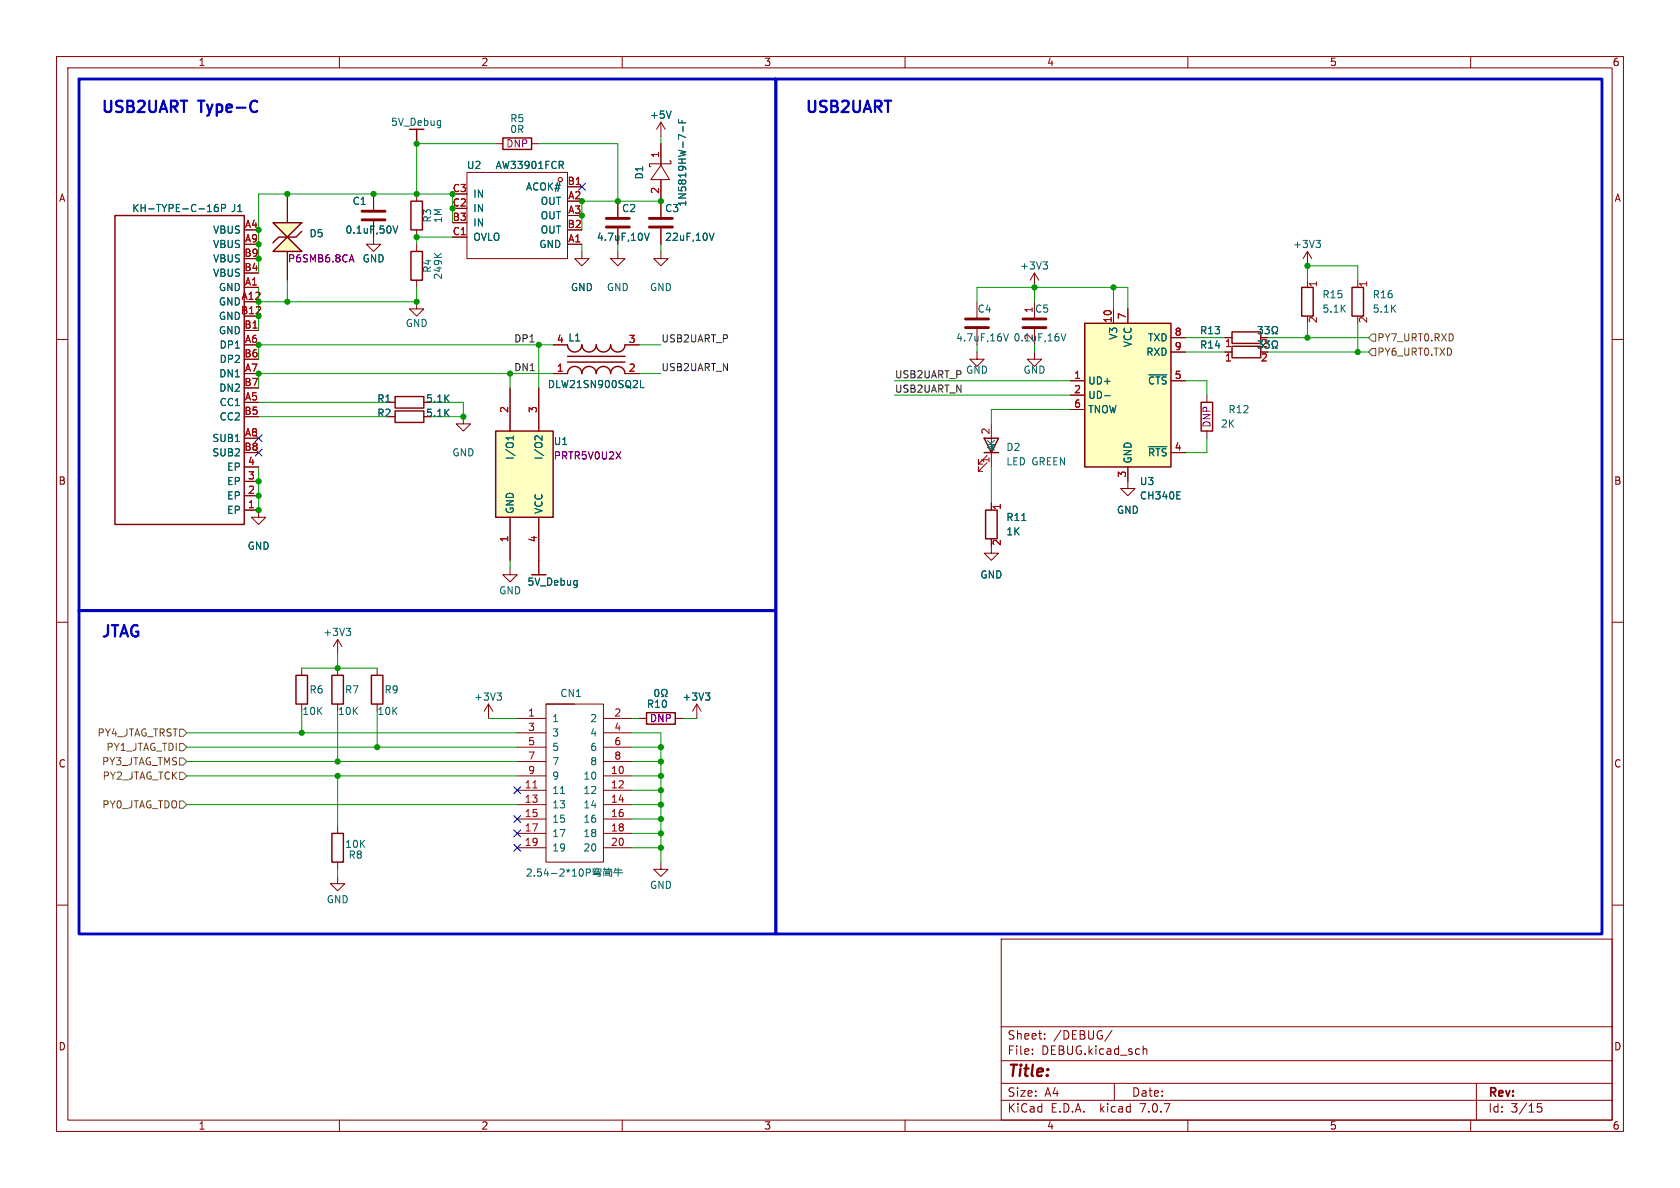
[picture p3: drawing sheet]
<svg xmlns="http://www.w3.org/2000/svg" width="297mm" height="210mm" viewBox="0 0 297 210" stroke-linecap="round" stroke-linejoin="round" font-family="sans-serif">
<g fill="none" stroke="#840000" stroke-width=".18">
<path d="M10 10h277v190h-277zM12 12h273v186h-273zM60 10v2M110 10v2M160 10v2M210 10v2M260 10v2M66 39.1v4.1h1.3l-1.3 1.3-1.2-1.3h1.2M66 34.3v2.8M73.7 34.3v1.3M82.5 30.5h17.8v15.2h-17.8zM87.6 25.4h1.3"/>
<path d="M94 25.4h1.2M100.3 33h2.6M109.2 35.6v2.8M116.8 29.2l1.6 2.6h-3.3zM116.8 21.6l-.7 1.3M116.8 21.6v2.5M116.8 25.4v3.8M116.8 31.8v6.6M116.8 21.6l.8 1.3M118.4 28.4h.2v.6h-3.8v.5h.3M10 60h2M43.2 50.8h2.5"/>
<path d="M43.2 58.4h2.5M73.7 53.3v1.3h1.2l-1.2 1.3-1.3-1.3h1.3M73.7 40.6v1.3M73.7 43.2v1.3M73.7 49.5v1.3M80 41.9h2.5M100.3 43.2h2.6M102.9 44.5v1.2h1.2l-1.2 1.3-1.3-1.3h1.3M109.2 44.5v1.2h1.3l-1.3 1.3-1.3-1.3h1.3M109.2 40.4v2.8M116.8 44.5v1.2h1.3l-1.3 1.3-1.2-1.3h1.2M116.8 40.4v2.8"/>
<path d="M196.8 54.6v2.6M199.4 54.6v2.6M207 59.7h2.5M216.5 59.7h1.3M222.9 59.7h1.3M231.1 44.5l-.7 1.2M231.1 44.5v2.5M231.1 49.5v1.3M231.1 55.9v1.3M231.1 44.5l.8 1.2M240 49.5v1.3M240 55.9v1.3"/>
<path d="M285 60h2M97.8 66h2.5M110.5 66h2.5M110.5 61h2.5M189.2 67.3h2.6M189.2 69.9h2.6M189.2 72.4h2.6M207 67.3h2.5M207 62.2h2.5M213.4 69.9v1.2M213.4 76.2v1.3M216.5 62.2h1.3"/>
<path d="M43.2 90.2h2.5v1.2h1.3l-1.3 1.3-1.3-1.3h1.3M43.2 87.6h2.5M43.2 85.1h2.5M43.2 82.6h2.5M199.4 82.6v2.5M207 80h2.5M10 110h2M53.3 118.1v1.3M59.7 113v2.6M59.7 118.1v1.3M59.7 113l-.8 1.3M59.7 113l.8 1.3"/>
<path d="M66.7 118.1v1.3M285 110h2M53.3 124.5v1.2M59.7 124.5v1.2M66.7 124.5v1.2M86.4 124.5l-.8 1.2M86.4 124.5v2.5M86.4 124.5l.7 1.2M91.4 127h5.1M91.4 137.2h5.1M91.4 139.7h5.1M91.4 129.5h5.1"/>
<path d="M91.4 132.1h5.1M91.4 134.6h5.1M96.5 124.5h10.2v27.9h-10.2zM96.5 124.5h5.1M106.7 127h5.1M106.7 137.2h5.1M106.7 139.7h5.1M106.7 129.5h5.1M106.7 132.1h5.1M106.7 134.6h5.1M113 127h1.3M119.4 127h1.2"/>
<path d="M123.2 124.5l-.8 1.2M123.2 124.5v2.5M123.2 124.5l.8 1.2M10 160h2M59.7 154.9v1.3h1.3l-1.3 1.3-1.3-1.3h1.3M59.7 146.1v1.2M59.7 152.4v1.3M91.4 142.2h5.1M91.4 144.8h5.1M91.4 147.3h5.1M91.4 149.9h5.1M106.7 142.2h5.1"/>
<path d="M106.7 144.8h5.1M106.7 147.3h5.1M106.7 149.9h5.1M116.8 152.4v1.3h1.3l-1.3 1.2-1.2-1.2h1.2M285 160h2M177 166h108v32h-108zM60 198v2M110 198v2M160 198v2M177 194.5h108M177 191.5h108M177 187.5h108"/>
<path d="M177 181.5h108M182.5 186.3v.1M182.5 185.5v.1M184.7 183.6v.1M184.7 182.8v.1M196.6 182.1l-1.3 2M197 191.5v3M202.1 184.9v1.5M202.1 185.5l.2-.1 .4 .1v.9M210 198v2M260 198v2M261 191.5v6.5"/>
<path d="M272.5 195.1h-.7l-.1 .7 .3-.1h.5l.1 .3-.1 .5-.2 .1-.6-.1"/>
<circle cx="99.1" cy="31.8" r=".38"/>
</g>
<g fill="none" stroke="#840000" stroke-width=".25">
<path d="M20.3 38.1h22.9v54.6h-22.9zM72.6 35.6h2.1v5h-2.1zM73.7 22.9v2.5M88.9 24.4h5.1v2h-5.1zM72.6 44.5h2.1v5h-2.1zM191.8 57.2h15.2v25.4h-15.2zM217.8 58.7h5.1v2h-5.1zM230.1 50.8h2.1v5.1h-2.1zM239 50.8h2v5.1h-2zM100.3 61a1.27 1.27 0 0 0 1.3 1.2 1.27 1.27 0 0 0 1.3-1.2 1.27 1.27 0 0 0 1.2 1.2 1.27 1.27 0 0 0 1.3-1.2 1.27 1.27 0 0 0 1.3 1.2 1.27 1.27 0 0 0 1.2-1.2 1.27 1.27 0 0 0 1.3 1.2 1.27 1.27 0 0 0 1.3-1.2M100.3 66a1.27 1.27 0 0 1 1.3-1.2 1.27 1.27 0 0 1 1.3 1.2 1.27 1.27 0 0 1 1.2-1.2 1.27 1.27 0 0 1 1.3 1.2 1.27 1.27 0 0 1 1.3-1.2 1.27 1.27 0 0 1 1.2 1.2 1.27 1.27 0 0 1 1.3-1.2 1.27 1.27 0 0 1 1.3 1.2M100.3 64h10.2"/>
<path d="M100.3 63h10.2M212.3 71.1h2.1v5.1h-2.1zM217.8 61.2h5.1v2h-5.1zM52.3 119.4h2.1v5.1h-2.1zM58.7 119.4h2v5.1h-2zM65.7 119.4h2v5.1h-2zM114.3 126h5.1v2h-5.1zM58.7 147.3h2v5.1h-2z"/>
</g>
<path d="M64 38.9h4.1M64 37.3h4.1M107.2 38.6h4.1M114.8 38.6h4.1M107.2 40.1h4.1M114.8 40.1h4.1" fill="none" stroke="#840000" stroke-width=".51"/>
<g fill="none" stroke="#006464" stroke-width=".18">
<path d="M118.7 19.6l-.5 1.3M36.7 37.4h.7M38.5 36.1l-.4 .1a.86 .86 0 0 0 0 1.2l.5-.1v-.4l-.2-.3-.4 .1-.1 .2M39.2 36.8l.6-.1 .1-.1-.1-.3-.6-.2v1.3M69.5 39.9l.4 1.3 .4-1.3M99.2 29.2l.4 .6M99.4 28.5l.2 .3-.1 .3-.1 .1M120 21.1v.6h1.2M120.6 21.3v.4M120.7 22.3v1M76.8 44.8l.7 .7M78 44.8l-.7 .5"/>
<path d="M113.9 41.2l.5 1.3 .4-1.3M125.4 41.2l.4 1.3 .4-1.3M222.4 57.7h.8l-.4 .5 .3 .1v.6l-.2 .1-.5-.1M223.6 57.7h.8l-.4 .5 .3 .1v.6l-.1 .1-.6-.1M224.9 59h.3v-.2a.54 .54 0 0 1-.3-.8 .54 .54 0 0 1 .8-.2 .58 .58 0 0 1-.2 1v.2h.3M232.7 42.5h.7l-.4 .5M233.2 43l.2 .2v.3l-.2 .3M113.2 67.3v1.2h.6M195.3 69.9h.9M203.1 79h3.2M203.1 66.3h3.2M223.6 60.3h.8l-.4 .5"/>
<path d="M224.3 60.8l.1 .2-.1 .5M224.9 61.5h.3v-.2a.54 .54 0 0 1-.3-.7 .54 .54 0 0 1 .8-.3 .58 .58 0 0 1-.2 1v.2h.3M208.1 88.2h.6M208.1 86.9h.6M61.2 111.1h.8l-.4 .5M61.7 111.6l.3 .2v.3l-.3 .2M87.9 122.5h.8l-.5 .5M88.4 123l.3 .2v.3l-.3 .3M115.9 122l.2-.1a.68 .68 0 0 1 .4 .6 .68 .68 0 0 1-.4 .6l-.2-.1-.1-.3zM117 123.1h.3v-.2a.54 .54 0 0 1-.3-.7 .54 .54 0 0 1 .7-.3 .58 .58 0 0 1-.1 1v.2h.3M124.7 122.5h.8l-.4 .5M125.2 123l.3 .2v.3l-.3 .3"/>
<path d="M93.2 153.7l.5-.1 .2 .4-.8 .9h.8M94.5 154.8v.1M95.7 153.6h-.6l-.1 .6 .2-.1 .4 .1 .1 .1v.5l-.2 .1-.5-.1M96.5 153.6l-.3 .9h.8M96.8 154v.9M97.5 154.4h1M99 153.7l.5-.1 .2 .4-.8 .9h.8M99.1 140.3h.7M100.1 153.8l.4 .1M100.5 153.6v.3M100.5 153.9l-.2 .3M100.5 153.9l.1 .3"/>
<path d="M100.8 153.8l-.3 .1M101.2 154.9h.7M101.2 154l.3-.4v1.3M102.6 153.7l.1-.1a.68 .68 0 0 1 .4 .6 .68 .68 0 0 1-.4 .7 .84 .84 0 0 1-.1-1.2zM103.7 154.3l.6-.1 .1-.2-.1-.3-.6-.1v1.3M104.7 153.6h1.6M105 154.3l-.1 .3h1.3l-.1 .3h-.4M105 153.7l-.2 .3M105 154.2h1.1v.2h-1.1M105.3 153.6v.3l-.5 .3M105.5 153.4v.2M105.8 153.6v.4h-.3"/>
<path d="M106.1 153.8l.2 .2M106.7 154v.9M106.8 153.7h.6M106.9 153.9l.1 .1M106.9 153.4l-.2 .3M107 153.6l.1 .2M107.1 154.4h.7M107.1 154.2h.7v.5h-.7zM107.2 154h.9v.9h-.3M107.5 153.7h.7M107.6 153.4l-.1 .3M107.8 153.6l.1 .2"/>
<path d="M108.5 154.3h1.6M108.7 153.8h1.2M108.9 153.5l-.3 .5M109.3 153.4v1.5"/>
</g>
<path d="M191.8 57.2h15.2v25.4h-15.2z" fill="#ffffc2" stroke="#ffffc2" stroke-width=".18"/>
<path d="M94.2 139.3h.7" fill="none" stroke="#a90000" stroke-width=".18"/>
<g fill="#ffffc2">
<path d="M50.8 41.9l2.5 2.6h-5z"/>
<path d="M48.3 39.4h5l-2.5 2.5z"/>
</g>
<path d="M48.3 39.4h5l-2.5 2.5zM50.8 41.9l2.5 2.6h-5zM53.3 40.9l-1 1h-3l-1 1M69.8 72.6h5.1v2.1h-5.1zM69.8 70.1h5.1v2h-5.1zM87.6 76.2h10.2v15.2h-10.2zM174 77.5h2.5l-1.2 2.5zM95.2 99.1v2.5M174 80h2.5M174.2 90.2h2.1v5.1h-2.1zM94 101.6h2.5" fill="none" stroke="#840000" stroke-width=".25"/>
<g fill="none" stroke="#840000" stroke-width=".18">
<path d="M50.8 34.3v5.1M66 34.3v2.8M66 39.1v2.8M100.3 33h2.6M109.2 35.6v2.8M116.8 25.4v3.8M116.8 31.8v6.6M43.2 50.8h2.5M43.2 58.4h2.5M50.8 44.5v5M80 41.9h2.5M100.3 43.2h2.6"/>
<path d="M109.2 40.4v2.8M116.8 40.4v2.8M172.7 53.3v2.8M172.7 58.2v2.8M182.9 48.3v2.5M182.9 53.3v2.8M182.9 58.2v2.8M182.9 48.3l-.8 1.2M182.9 48.3l.7 1.2M196.8 54.6v2.6M199.4 54.6v2.6M207 59.7h2.5"/>
<path d="M216.5 59.7h1.3M222.9 59.7h1.3M68.6 73.7h1.2M68.6 71.1h1.2M81.9 73.7v1.2h1.3l-1.3 1.3-1.3-1.3h1.3M90.2 68.6v7.6M95.2 68.6v7.6M97.8 66h2.5M110.5 66h2.5M110.5 61h2.5M172.7 62.2v1.3h1.3l-1.3 1.3-1.3-1.3h1.3M175.3 74.9v2.6"/>
<path d="M182.9 62.2v1.3h1.2l-1.2 1.3-1.3-1.3h1.3M189.2 67.3h2.6M189.2 69.9h2.6M189.2 72.4h2.6M207 67.3h2.5M207 62.2h2.5M216.5 62.2h1.3M43.2 90.2h2.5M43.2 87.6h2.5M43.2 85.1h2.5M43.2 82.6h2.5M90.2 91.4v7.7"/>
<path d="M95.2 91.4v7.7M174.5 81.8l-1.5 1.5v-.7v.7h.7M174.5 80.5l-1.5 1.5v-.7v.7h.7M175.3 95.3v2.5h1.2l-1.2 1.3-1.3-1.3h1.3M175.3 80v2.6M175.3 88.9v1.3M199.4 82.6v3.8h1.3l-1.3 1.2-1.3-1.2h1.3M207 80h2.5M90.2 100.3v1.3h1.2l-1.2 1.3-1.3-1.3h1.3M113 127h1.3M119.4 127h1.2"/>
</g>
<path d="M61.9 45.9h.6M62.2 45l.4 1.3" fill="none" stroke="#840084" stroke-width=".18"/>
<path d="M87.6 76.2h10.2v15.2h-10.2z" fill="#ffffc2" stroke="#ffffc2" stroke-width=".18"/>
<g fill="none" stroke="#006464" stroke-width=".18">
<path d="M118.7 19.6l-.5 1.3M36.7 37.4h.7M38.5 36.1l-.4 .1a.86 .86 0 0 0 0 1.2l.5-.1v-.4l-.2-.3-.4 .1-.1 .2M39.2 36.8l.6-.1 .1-.1-.1-.3-.6-.2v1.3M69.5 39.9l.4 1.3 .4-1.3M99.2 29.2l.4 .6M99.4 28.5l.2 .3-.1 .3-.1 .1M120 21.1v.6h1.2M120.6 21.3v.4M120.7 22.3v1M113.9 41.2l.5 1.3 .4-1.3M125.4 41.2l.4 1.3 .4-1.3"/>
<path d="M177.4 59l.5 1.3 .4-1.3M184.4 46.3h.8l-.4 .5M184.9 46.8l.3 .2v.3l-.3 .3M187.6 59l.4 1.3 .4-1.3M222.4 57.7h.8l-.4 .5 .3 .1v.6l-.2 .1-.5-.1M223.6 57.7h.8l-.4 .5 .3 .1v.6l-.1 .1-.6-.1M224.9 59h.3v-.2a.54 .54 0 0 1-.3-.8 .54 .54 0 0 1 .8-.2 .58 .58 0 0 1-.2 1v.2h.3M90.7 77v.8M90.7 77.4h-1.2l.3 .4M95.8 77v.8l-.9-.8-.3 .2v.4M113.2 67.3v1.2h.6M195.3 69.9h.9"/>
<path d="M203.1 79h3.2M203.1 66.3h3.2M223.6 60.3h.8l-.4 .5M224.3 60.8l.1 .2-.1 .5M224.9 61.5h.3v-.2a.54 .54 0 0 1-.3-.7 .54 .54 0 0 1 .8-.3 .58 .58 0 0 1-.2 1v.2h.3M180.6 92h.8M208.1 88.2h.6M208.1 86.9h.6M115.9 122l.2-.1a.68 .68 0 0 1 .4 .6 .68 .68 0 0 1-.4 .6l-.2-.1-.1-.3zM117 123.1h.3v-.2a.54 .54 0 0 1-.3-.7 .54 .54 0 0 1 .7-.3 .58 .58 0 0 1-.1 1v.2h.3M124.7 122.5h.8l-.4 .5M125.2 123l.3 .2v.3l-.3 .3"/>
</g>
<path d="M170.7 57.9h4.1M170.7 56.4h4.1M180.8 57.9h4.1M180.8 56.4h4.1" fill="none" stroke="#840000" stroke-width=".51"/>
<path d="M242.6 59.1h.6v1.2h-.6l-.7-.6zM242.6 61.6h.6v1.3h-.6l-.7-.7zM31.7 128.9h.7l.6 .6-.6 .7h-.7zM31.7 136.5h.7l.6 .7-.6 .6h-.7zM31.7 134h.7l.6 .6-.6 .7h-.7zM31.7 131.4h.7l.6 .7-.6 .6h-.7zM31.7 141.6h.7l.6 .6-.6 .7h-.7z" fill="none" stroke="#725600" stroke-width=".18"/>
<path d="M14 14h123.2v94h-123.2zM137.2 14h146v151.1h-146zM14 108h123.2v57.1h-123.2z" fill="none" stroke="#0000c2" stroke-width=".5"/>
<g fill="none" stroke="#009600" stroke-width=".18">
<path d="M80 39.4v-5.1h-34.3v14M87.6 25.4h-13.9v8.9M95.2 25.4h14v10.2M116.8 24.1v1.3M116.8 35.6h-13.9v5M45.7 50.8v7.6M50.8 49.5v3.8M73.7 50.8v2.5h-28M80 41.9h-6.3v1.3M102.9 43.2v1.3M109.2 43.2v1.3M116.8 43.2v1.3"/>
<path d="M172.7 53.3v-2.5h26.7v3.8M182.9 50.8v2.5M196.8 50.8v3.8M209.5 59.7h7M224.2 59.7h17.7M231.1 49.5v-2.5h8.9v2.5M231.1 57.2v2.5M240 57.2v5M45.7 73.7h22.9M45.7 71.1h22.9M76.2 71.1h5.7v2.6h-5.7M90.2 66v2.6"/>
<path d="M95.2 61v7.6M97.8 61h-52.1v2.5M97.8 66h-52.1v2.6M113 61h3.8M113 66h3.8M158.1 67.3h31.1M158.1 69.9h31.1M172.7 61v1.2M182.9 61v1.2M189.2 72.4h-13.9v2.5M209.5 67.3h3.9v2.6M209.5 62.2h7"/>
<path d="M213.4 77.5v2.5h-3.9M224.2 62.2h17.7M45.7 82.6v7.6M90.2 99.1v1.2M175.3 82.6v6.3M53.3 118.1h13.4M59.7 115.6v2.5M33 132.1h58.4M33 134.6h58.4M33 137.2h58.4M33 129.5h58.4M53.3 125.7v3.8"/>
<path d="M59.7 125.7v8.9M59.7 137.2v8.9M66.7 125.7v6.4M86.4 127h5M111.8 132.1h5M111.8 134.6h5M111.8 137.2h5M111.8 129.5h5v22.9M111.8 127h1.2M111.8 139.7h5M120.6 127h2.6M33 142.2h58.4"/>
<path d="M59.7 153.7v1.2M111.8 142.2h5M111.8 144.8h5M111.8 147.3h5M111.8 149.9h5"/>
</g>
<g fill="none" stroke="#000084" stroke-width=".18">
<path d="M102.3 32.4l1.2 1.2M103.5 32.4l-1.2 1.2M45.1 76.9l1.2 1.2M45.1 79.4l1.2 1.2M46.3 76.9l-1.2 1.2M46.3 79.4l-1.2 1.2M90.8 139.1l1.2 1.2M92 139.1l-1.2 1.2M90.8 144.2l1.2 1.2M90.8 146.7l1.2 1.2M90.8 149.3l1.2 1.2M92 144.2l-1.2 1.2"/>
<path d="M92 146.7l-1.2 1.2M92 149.3l-1.2 1.2"/>
</g>
<g fill="#009600" stroke="#009600" stroke-width=".18">
<circle cx="116.8" cy="132.1" r=".46"/>
<circle cx="59.7" cy="137.2" r=".46"/>
<circle cx="59.7" cy="134.6" r=".46"/>
<circle cx="116.8" cy="137.2" r=".46"/>
<circle cx="50.8" cy="53.3" r=".46"/>
<circle cx="73.7" cy="53.3" r=".46"/>
<circle cx="50.8" cy="34.3" r=".46"/>
<circle cx="45.7" cy="40.6" r=".46"/>
<circle cx="45.7" cy="43.2" r=".46"/>
<circle cx="45.7" cy="45.7" r=".46"/>
<circle cx="66" cy="34.3" r=".46"/>
<circle cx="81.9" cy="73.7" r=".46"/>
<circle cx="59.7" cy="118.1" r=".46"/>
<circle cx="53.3" cy="129.5" r=".46"/>
<circle cx="45.7" cy="85.1" r=".46"/>
<circle cx="45.7" cy="87.6" r=".46"/>
<circle cx="45.7" cy="90.2" r=".46"/>
<circle cx="66.7" cy="132.1" r=".46"/>
<circle cx="45.7" cy="53.3" r=".46"/>
<circle cx="45.7" cy="61" r=".46"/>
<circle cx="45.7" cy="55.9" r=".46"/>
<circle cx="45.7" cy="66" r=".46"/>
<circle cx="116.8" cy="147.3" r=".46"/>
<circle cx="116.8" cy="144.8" r=".46"/>
<circle cx="116.8" cy="149.9" r=".46"/>
<circle cx="102.9" cy="35.6" r=".46"/>
<circle cx="95.2" cy="61" r=".46"/>
<circle cx="116.8" cy="35.6" r=".46"/>
<circle cx="90.2" cy="66" r=".46"/>
<circle cx="109.2" cy="35.6" r=".46"/>
<circle cx="102.9" cy="38.1" r=".46"/>
<circle cx="116.8" cy="134.6" r=".46"/>
<circle cx="116.8" cy="142.2" r=".46"/>
<circle cx="116.8" cy="139.7" r=".46"/>
<circle cx="182.9" cy="50.8" r=".46"/>
<circle cx="196.8" cy="50.8" r=".46"/>
<circle cx="73.7" cy="41.9" r=".46"/>
<circle cx="80" cy="36.8" r=".46"/>
<circle cx="73.7" cy="25.4" r=".46"/>
<circle cx="73.7" cy="34.3" r=".46"/>
<circle cx="80" cy="34.3" r=".46"/>
<circle cx="231.1" cy="47" r=".46"/>
<circle cx="231.1" cy="59.7" r=".46"/>
<circle cx="240" cy="62.2" r=".46"/>
</g>
<g font-size="2.8" fill="#0000c2">
<text x="17.8" y="20.1">USB2UART</text>
<text x="35.3" y="20.1">Type-C</text>
<text x="142.2" y="20.1">USB2UART</text>
<text x="17.8" y="112.8">JTAG</text>
</g>
<text font-size="2.8" fill="#840000" x="178" y="190.9">Title:</text>
<g font-size="2.1" fill="#840000">
<text x="178" y="184">Sheet:</text>
<text x="186.2" y="184">/DEBUG/</text>
<text x="178" y="186.7">File:</text>
<text x="184.1" y="186.7">DEBUG.kicad_sch</text>
<text x="178" y="196.9">KiCad</text>
<text x="178" y="194.1">Size:</text>
<text x="184.7" y="194.1">A4</text>
<text x="185.7" y="196.9">E.D.A.</text>
<text x="194.6" y="196.9">kicad</text>
<text x="200" y="194.1">Date:</text>
<text x="201.8" y="196.9">7.0.7</text>
<text x="263" y="194.3">Rev:</text>
<text x="263" y="196.9">Id:</text>
<text x="267.1" y="196.9">3/15</text>
</g>
<g font-size="1.8" fill="#840000">
<text x="35" y="11.9">1</text>
<text x="85" y="11.9">2</text>
<text x="135" y="11.9">3</text>
<text x="185" y="11.9">4</text>
<text x="235" y="11.9">5</text>
<text x="285" y="11.9">6</text>
<text x="10.3" y="35.9">A</text>
<text x="285.3" y="35.9">A</text>
<text x="222.8" y="61.7">2</text>
<text x="75.2" y="71.3">5.1K</text>
<text x="75.2" y="73.9">5.1K</text>
<text x="10.3" y="85.9">B</text>
<text x="285.3" y="85.9">B</text>
<text x="10.3" y="135.9">C</text>
<text x="285.3" y="135.9">C</text>
<text x="10.3" y="185.9">D</text>
<text x="285.3" y="185.9">D</text>
<text x="35" y="199.9">1</text>
<text x="85" y="199.9">2</text>
<text x="135" y="199.9">3</text>
<text x="185" y="199.9">4</text>
<text x="235" y="199.9">5</text>
<text x="285" y="199.9">6</text>
</g>
<g font-size="1.8" fill="#006464">
<text x="69" y="22.5">5V_Debug</text>
<text x="90.1" y="21.8">R5</text>
<text x="90.1" y="23.7">0R</text>
<text x="114.8" y="21.2">+5V</text>
<text x="82.4" y="30.1">U2</text>
<text x="83.6" y="35.2">IN</text>
<text x="87.5" y="30.1">AW33901FCR</text>
<text x="92.9" y="33.9">ACOK#</text>
<text x="113.9" y="31.8" transform="rotate(-90 113.9 31.8)">D1</text>
<text x="23.3" y="37.7">KH-TYPE-C-16P</text>
<text x="37.6" y="41.5">VBUS</text>
<text x="40.7" y="37.7">J1</text>
<text x="61" y="41.5">0.1uF,50V</text>
<text x="62.2" y="36.4">C1</text>
<text x="76.4" y="39.4" transform="rotate(-90 76.4 39.4)">R3</text>
<text x="78.3" y="39.5" transform="rotate(-90 78.3 39.5)">1M</text>
<text x="83.6" y="40.2">IN</text>
<text x="83.6" y="37.7">IN</text>
<text x="95.5" y="36.4">OUT</text>
<text x="95.5" y="39">OUT</text>
<text x="95.5" y="41.5">OUT</text>
<text x="109.9" y="37.7">C2</text>
<text x="117.5" y="37.7">C3</text>
<text x="121.5" y="36.4" transform="rotate(-90 121.5 36.4)">1N5819HW-7-F</text>
<text x="37.6" y="44">VBUS</text>
<text x="37.6" y="46.6">VBUS</text>
<text x="54.6" y="42.1">D5</text>
<text x="64" y="46.6">GND</text>
<text x="83.6" y="42.8">OVLO</text>
<text x="95.2" y="44">GND</text>
<text x="105.4" y="42.8">4.7uF,10V</text>
<text x="117.5" y="42.8">22uF,10V</text>
<text x="180.2" y="47.9">+3V3</text>
<text x="228.5" y="44">+3V3</text>
<text x="37.6" y="49.1">VBUS</text>
<text x="38.6" y="51.7">GND</text>
<text x="76.4" y="48.3" transform="rotate(-90 76.4 48.3)">R4</text>
<text x="78.3" y="49.5" transform="rotate(-90 78.3 49.5)">249K</text>
<text x="100.8" y="51.7">GND</text>
<text x="107.2" y="51.7">GND</text>
<text x="114.8" y="51.7">GND</text>
<text x="233.7" y="52.9">R15</text>
<text x="242.6" y="52.9">R16</text>
<text x="38.6" y="54.2">GND</text>
<text x="38.6" y="59.3">GND</text>
<text x="38.6" y="56.7">GND</text>
<text x="71.6" y="58">GND</text>
<text x="172.7" y="55.5">C4</text>
<text x="182.6" y="55.4" transform="rotate(-90 182.6 55.4)">1</text>
<text x="182.9" y="55.5">C5</text>
<text x="212" y="59.3">R13</text>
<text x="233.7" y="55.5">5.1K</text>
<text x="242.6" y="55.5">5.1K</text>
<text x="38.7" y="61.8">DP1</text>
<text x="38.7" y="64.4">DP2</text>
<text x="168.9" y="60.6">4.7uF,16V</text>
<text x="179.1" y="60.6">0.1uF,16V</text>
<text x="182.6" y="60.3" transform="rotate(-90 182.6 60.3)">2</text>
<text x="197.7" y="60.2" transform="rotate(-90 197.7 60.2)">V3</text>
<text x="200.3" y="61.5" transform="rotate(-90 200.3 61.5)">VCC</text>
<text x="202.5" y="63.1">RXD</text>
<text x="202.9" y="60.6">TXD</text>
<text x="212" y="61.8">R14</text>
<text x="38.7" y="66.9">DN1</text>
<text x="38.7" y="69.4">DN2</text>
<text x="38.7" y="72">CC1</text>
<text x="66.6" y="71.3">R1</text>
<text x="96.8" y="68.8">DLW21SN900SQ2L</text>
<text x="170.7" y="66.3">GND</text>
<text x="180.8" y="66.3">GND</text>
<text x="192.3" y="68.2">UD+</text>
<text x="192.3" y="70.7">UD-</text>
<text x="202.9" y="68.2">~{CTS}</text>
<text x="38.7" y="74.5">CC2</text>
<text x="66.6" y="73.9">R2</text>
<text x="192.3" y="73.3">TNOW</text>
<text x="215.7" y="75.8">2K</text>
<text x="217.1" y="73.3">R12</text>
<text x="37.4" y="78.3">SUB1</text>
<text x="37.4" y="80.9">SUB2</text>
<text x="40" y="83.4">EP</text>
<text x="79.9" y="80.9">GND</text>
<text x="91" y="81.4" transform="rotate(-90 91 81.4)">I/O1</text>
<text x="96.1" y="81.4" transform="rotate(-90 96.1 81.4)">I/O2</text>
<text x="97.8" y="78.9">U1</text>
<text x="176.1" y="79.8" transform="rotate(-90 176.1 79.8)">AK</text>
<text x="177.8" y="79.9">D2</text>
<text x="177.8" y="82.5">LED GREEN</text>
<text x="200.3" y="82" transform="rotate(-90 200.3 82)">GND</text>
<text x="202.9" y="80.9">~{RTS}</text>
<text x="40" y="88.5">EP</text>
<text x="40" y="86">EP</text>
<text x="201.4" y="86">U3</text>
<text x="201.4" y="88.5">CH340E</text>
<text x="40" y="91">EP</text>
<text x="91" y="90.9" transform="rotate(-90 91 90.9)">GND</text>
<text x="96.1" y="90.9" transform="rotate(-90 96.1 90.9)">VCC</text>
<text x="177.8" y="94.8">1K</text>
<text x="177.8" y="92.3">R11</text>
<text x="197.4" y="91">GND</text>
<text x="43.7" y="97.4">GND</text>
<text x="88.1" y="105.3">GND</text>
<text x="93.2" y="103.7">5V_Debug</text>
<text x="173.2" y="102.5">GND</text>
<text x="57" y="112.6">+3V3</text>
<text x="54.6" y="122.8">R6</text>
<text x="60.9" y="122.8">R7</text>
<text x="67.9" y="122.8">R9</text>
<text x="83.7" y="124.1">+3V3</text>
<text x="99" y="123.4">CN1</text>
<text x="114.3" y="125.3">R10</text>
<text x="120.5" y="124.1">+3V3</text>
<text x="53.3" y="126.6">10K</text>
<text x="59.6" y="126.6">10K</text>
<text x="66.6" y="126.6">10K</text>
<text x="97.5" y="127.9">1</text>
<text x="97.5" y="130.4">3</text>
<text x="104.3" y="127.9">2</text>
<text x="104.3" y="130.4">4</text>
<text x="97.5" y="132.9">5</text>
<text x="97.5" y="135.5">7</text>
<text x="104.3" y="132.9">6</text>
<text x="104.3" y="135.5">8</text>
<text x="97.5" y="140.6">11</text>
<text x="97.5" y="143.1">13</text>
<text x="97.5" y="138">9</text>
<text x="103" y="138">10</text>
<text x="103" y="140.6">12</text>
<text x="103" y="143.1">14</text>
<text x="97.5" y="145.6">15</text>
<text x="97.5" y="148.2">17</text>
<text x="103" y="145.6">16</text>
<text x="103" y="148.2">18</text>
<text x="60.9" y="150.1">10K</text>
<text x="61.5" y="152">R8</text>
<text x="97.5" y="150.7">19</text>
<text x="103" y="150.7">20</text>
<text x="57.7" y="159.9">GND</text>
<text x="114.8" y="157.3">GND</text>
</g>
<g font-size="1.8" fill="#840084">
<text x="89.4" y="26.3">DNP</text>
<text x="50.8" y="46.6">P6SMB6.8CA</text>
<text x="214.2" y="75.7" transform="rotate(-90 214.2 75.7)">DNP</text>
<text x="97.8" y="81.4">PRTR5V0U2X</text>
<text x="114.8" y="127.9">DNP</text>
</g>
<g font-size="1.8" fill="#a90000">
<text x="116.6" y="28" transform="rotate(-90 116.6 28)">1</text>
<text x="79.9" y="34">C3</text>
<text x="100.3" y="32.8">B1</text>
<text x="100.3" y="35.3">A2</text>
<text x="116.6" y="34.4" transform="rotate(-90 116.6 34.4)">2</text>
<text x="43.2" y="40.4">A4</text>
<text x="79.9" y="39.1">B3</text>
<text x="79.9" y="41.7">C1</text>
<text x="79.9" y="36.6">C2</text>
<text x="100.3" y="40.4">B2</text>
<text x="100.3" y="37.8">A3</text>
<text x="43.1" y="45.5">B9</text>
<text x="43.2" y="42.9">A9</text>
<text x="100.3" y="42.9">A1</text>
<text x="42.6" y="53.1">A12</text>
<text x="43.1" y="48">B4</text>
<text x="43.2" y="50.5">A1</text>
<text x="233.1" y="50.9" transform="rotate(-90 233.1 50.9)">1</text>
<text x="242" y="50.9" transform="rotate(-90 242 50.9)">1</text>
<text x="42.5" y="55.6">B12</text>
<text x="43.1" y="58.2">B1</text>
<text x="196.6" y="57.2" transform="rotate(-90 196.6 57.2)">10</text>
<text x="199.1" y="56.6" transform="rotate(-90 199.1 56.6)">7</text>
<text x="207.6" y="59.4">8</text>
<text x="233.1" y="57.2" transform="rotate(-90 233.1 57.2)">2</text>
<text x="242" y="57.2" transform="rotate(-90 242 57.2)">2</text>
<text x="43.1" y="63.2">B6</text>
<text x="43.2" y="60.7">A6</text>
<text x="43.2" y="65.8">A7</text>
<text x="98.4" y="65.8">1</text>
<text x="98.4" y="60.7">4 L1</text>
<text x="111.1" y="65.8">2</text>
<text x="111.1" y="60.7">3</text>
<text x="207.6" y="62">9</text>
<text x="216.5" y="61.7">1</text>
<text x="216.5" y="64.2">1</text>
<text x="222.8" y="64.2">2</text>
<text x="43.1" y="68.3">B7</text>
<text x="43.2" y="70.9">A5</text>
<text x="189.8" y="67.1">1</text>
<text x="189.8" y="69.6">2</text>
<text x="207.6" y="67.1">5</text>
<text x="43.1" y="73.4">B5</text>
<text x="43.2" y="77.2">A8</text>
<text x="89.9" y="73.1" transform="rotate(-90 89.9 73.1)">2</text>
<text x="95" y="73.1" transform="rotate(-90 95 73.1)">3</text>
<text x="175" y="76.9" transform="rotate(-90 175 76.9)">2</text>
<text x="189.8" y="72.1">6</text>
<text x="43.1" y="79.8">B8</text>
<text x="43.7" y="82.3">4</text>
<text x="175" y="82" transform="rotate(-90 175 82)">1</text>
<text x="207.6" y="79.8">4</text>
<text x="43.7" y="89.9">1</text>
<text x="43.7" y="87.4">2</text>
<text x="43.7" y="84.8">3</text>
<text x="199.1" y="84.5" transform="rotate(-90 199.1 84.5)">3</text>
<text x="89.9" y="96" transform="rotate(-90 89.9 96)">1</text>
<text x="95" y="96" transform="rotate(-90 95 96)">4</text>
<text x="177.2" y="90.2" transform="rotate(-90 177.2 90.2)">1</text>
<text x="177.2" y="96.6" transform="rotate(-90 177.2 96.6)">2</text>
<text x="93.3" y="126.7">1</text>
<text x="93.3" y="129.3">3</text>
<text x="93.3" y="131.8">5</text>
<text x="108.5" y="126.7">2</text>
<text x="108.5" y="129.3">4</text>
<text x="108.5" y="131.8">6</text>
<text x="93.3" y="134.4">7</text>
<text x="93.3" y="136.9">9</text>
<text x="107.9" y="136.9">10</text>
<text x="108.5" y="134.4">8</text>
<text x="92.7" y="139.4">11</text>
<text x="92.7" y="142">13</text>
<text x="107.9" y="139.4">12</text>
<text x="107.9" y="142">14</text>
<text x="92.7" y="144.5">15</text>
<text x="92.7" y="147.1">17</text>
<text x="92.7" y="149.6">19</text>
<text x="107.9" y="144.5">16</text>
<text x="107.9" y="147.1">18</text>
<text x="107.9" y="149.6">20</text>
</g>
<g font-size="1.8" fill="#0f0f0f">
<text x="90.8" y="65.7">DN1</text>
<text x="90.8" y="60.6">DP1</text>
<text x="116.8" y="65.7">USB2UART_N</text>
<text x="116.8" y="60.6">USB2UART_P</text>
<text x="158.1" y="67">USB2UART_P</text>
<text x="158.1" y="69.5">USB2UART_N</text>
</g>
<g font-size="1.8" fill="#725600">
<text x="243.4" y="60.6">PY7_URT0.RXD</text>
<text x="243.4" y="63.1">PY6_URT0.TXD</text>
<text x="17.1" y="130.4">PY4_JTAG_TRST</text>
<text x="17.9" y="135.5">PY3_JTAG_TMS</text>
<text x="18.7" y="132.9">PY1_JTAG_TDI</text>
<text x="18" y="143.1">PY0_JTAG_TDO</text>
<text x="18.1" y="138">PY2_JTAG_TCK</text>
</g>
</svg>
